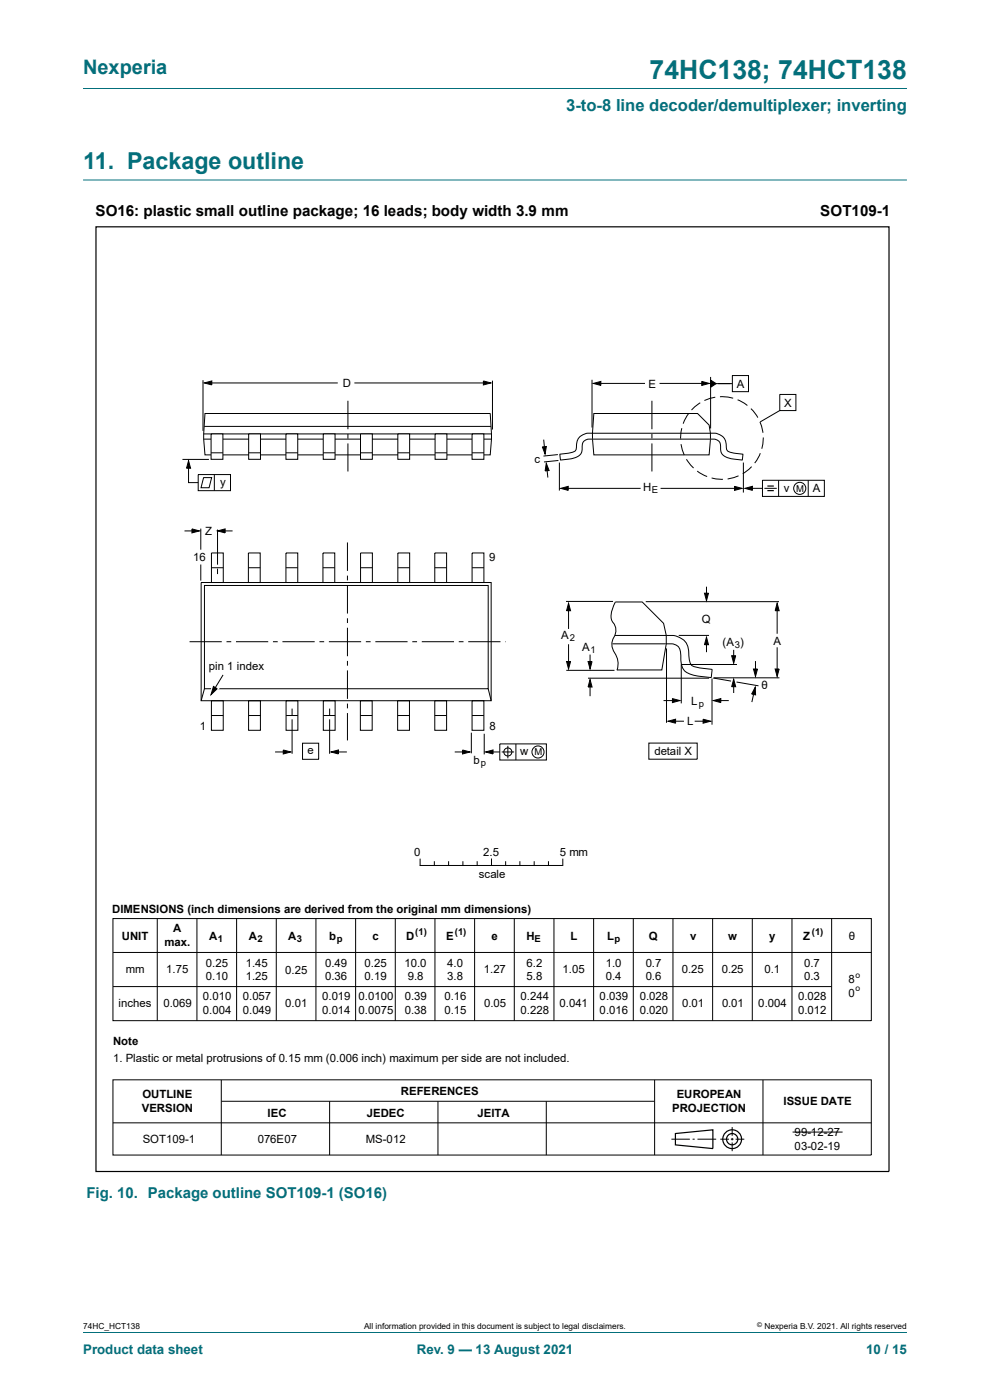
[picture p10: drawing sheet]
<svg xmlns="http://www.w3.org/2000/svg" width="210mm" height="297mm" viewBox="0 0 210 297" stroke-linecap="round" stroke-linejoin="round" font-family="sans-serif">
<path d="M17.6 18.8h174.8M17.6 38.2h174.8" fill="none" stroke="#036f7b" stroke-width=".21"/>
<path d="M43.2 93.2h61.1z" fill="#fff"/>
<g fill="none" stroke="#000" stroke-width=".21">
<path d="M150.7 80v10.9M155.3 79.7h3.5v3.4h-3.5zM43.1 80.7v10.7M43.2 93.2h61.1M43.2 92.1h61.1M43.3 90.5h60.8M43.3 81.2l1.6-.4v.9zM43.5 87.7h60.5l.3 4.4-.3 4.4h-60.5l-.3-3.3zM44.3 81.2h27.3M73.8 85v6.1M73.8 92.1v1M73.8 94.1v5.9"/>
<path d="M75.2 81.2h28.1M102.5 80.8l1.6 .4-1.6 .5zM104.5 80.8v10.3M115 94.8l.9-.1-.3 1.6zM115.3 93.3l.3 2.5M115.9 98.3l.6 1.5-.9 .1zM115.9 98.8l.3 2.5M118.3 96.4l-3 .4M118.5 97.7l-3.1 .3M118.7 98.1v6M125.6 80.6v10.1M125.7 93.2a1.7 1.7 0 0 0-2.2 1.8 2.03 2.03 0 0 1-1.9 2.2l-2.7 .4-.1-1.2 .4-.1a4.7 4.7 0 0 0 2.9-.8l.2-.9a2.8 2.8 0 0 1 3.4-2.7h24.9a2.9 2.9 0 0 1 3.5 3.3 1.57 1.57 0 0 0 1.6 .9l1.9 .3-.1 1.1-.3 .1a5.5 5.5 0 0 1-4.1-1.4l-.2-1.2a1.67 1.67 0 0 0-2.2-1.8"/>
<path d="M125.9 81.3l1.6-.4v.9zM126 87.7h22l2.4 2.5 .3 1.7v1.3l-.3 3.3h-24.4l-.3-4.6zM126.6 81.3h10.2M138.3 85v6.1M138.3 92.1v1M138.3 94.1v5.9M139.9 81.3h9.7M144.5 94.2l.6 2.3M144.6 90.8l-.2 2.4M145.6 97.4l1.5 1.9M146.1 87.8l-1.2 2.1M147.9 99.9l2.1 1.2"/>
<path d="M148.5 85.4l-1.8 1.6M148.9 80.9l1.5 .4-1.5 .5zM150.7 80.6l1.2 .8-1.2 .8zM151.3 81.4h4M151.7 84.3l-2.3 .7M152.7 84.2h1.7l1.1 .3M156.5 84.8l2 1.2M157.7 98.1v6.4M159.3 86.7l1.5 1.9M159.4 99l-1.9 1.5M161.2 89.5l.6 2.3M161.3 96.1l-1.2 2.1"/>
<path d="M161.9 92.8l-.3 2.4M165.4 83.7h3.4v3.4h-3.4zM165.4 87.1l-4.1 2.4M39.1 112.6h2.6M40.7 112.2l1.6 .4-1.6 .5zM42.6 112.1v4.5M44.9 117.3h2.5v6.3h-2.5zM46.1 112.3v7.5M46.2 112.6l1.6-.4v.9zM46.8 112.6h2.5M52.7 117.3h2.5v6.3h-2.5zM60.7 117.3h2.5v6.3h-2.5z"/>
<path d="M68.5 117.3h2.5v6.3h-2.5zM73.7 115.1v6M76.5 117.3h2.5v6.3h-2.5zM84.4 117.3h2.5v6.3h-2.5zM92.2 117.3h2.5v6.3h-2.5zM100.1 117.3h2.5v6.3h-2.5zM118.9 103.6l1.6-.4v.8zM119.7 103.6h16.2M140.1 103.6h16.3M151 101.4l2.3 .3M155.8 103.2l1.6 .4-1.6 .4zM156.7 100.9l-2.4 .7"/>
<path d="M158 103.6l1.6-.4v.8zM158.9 103.6h2.8M161.7 101.9h13.2v3.4h-13.2zM162.1 103.6h2.7M165.2 101.9v3.4M171.4 101.9v3.4M40.2 136.1h6.8M42.7 123.6h61.5v25.1h-61.5zM43.4 124.2h60.2v21.9h-60.2zM44.9 120.4h2.5M46.1 120.6v1.2M48 136.1h1.1"/>
<path d="M50.1 136.1h6.8M52.7 120.4h2.5M57.9 136.1h1M59.9 136.1h6.8M60.7 120.4h2.5M67.8 136.1h1M68.5 120.4h2.5M69.8 136.1h6.8M73.7 122.1v1M73.7 124.1v6.1M73.7 131.2v1M73.7 133.2v6"/>
<path d="M76.5 120.4h2.5M77.6 136.1h1M79.6 136.1h6.9M84.4 120.4h2.5M87.5 136.1h1M89.5 136.1h6.8M92.2 120.4h2.5M97.3 136.1h1M99.3 136.1h6.9M100.1 120.4h2.5M107.2 136.1h.1M120.1 127.6h9.9"/>
<path d="M120.6 128l.4 1.6h-.8zM120.6 128.5v4.9M120.6 136.7v4.5M125.2 138.9v2.5M130.4 134.8h10.9a4.3 4.3 0 0 1 4.5 2l.3 1.1 .1 1.9a1.69 1.69 0 0 0 1.8 1.8l3 .4-.1 1.6a12 12 0 0 1-5.5-1.1 3.5 3.5 0 0 1-1-2.9 2.51 2.51 0 0 0-1-2.7l-.6-.3h-1.5M137 127.6h28.2M141.4 137.6v15.7M144 134.8h6.4M149.4 125.8h.9l-.4 1.6zM149.9 135.2l.4 1.6h-.9zM149.9 124.5v2.3M149.9 135.8v2.6"/>
<path d="M155.2 139.1h.9l-.5 1.6zM155.6 137.9v1.9M164.8 128l.5 1.6h-.9zM164.8 128.8v5.6M164.8 137.3v5.3M43.4 146.1l-.7 2.6M44.8 148.7h2.6v6.2h-2.6zM44.8 151.8h2.6M52.7 148.7h2.5v6.2h-2.5zM52.8 151.8h2.5M58.4 159.5h2.5M60.1 159.1l1.6 .4-1.6 .5z"/>
<path d="M60.7 148.7h2.5v6.2h-2.5zM60.7 151.8h2.5M62 150.3v1.4M62 152.6v7.3M64.2 157.7h3.4v3.4h-3.4zM68.6 148.7h2.5v6.2h-2.5zM68.6 151.8h2.5M69.9 150.3v1.4M69.9 152.6v7.3M70.2 159.5l1.6-.4v.9zM71 159.5h2.6M73.7 140.2v1"/>
<path d="M73.7 142.2v6.1M73.7 149.3v1M73.7 151.3v5.8M76.4 148.7h2.5v6.2h-2.5zM76.4 151.8h2.5M84.3 148.7h2.6v6.2h-2.6zM84.3 151.8h2.6M92.2 148.7h2.5v6.2h-2.5zM92.2 151.8h2.5M96.5 159.5h2.5M98.1 159.1l1.6 .4-1.6 .5zM100 155.4v4.4"/>
<path d="M100.1 148.7h2.5v6.2h-2.5zM100.1 151.8h2.5M102.7 155.7v4.3M103 159.5l1.6-.4v.9zM103.6 146.1l.6 2.6M103.9 159.5h2.1M106 157.8h9.9v3.4h-9.9zM106.4 159.5h2.6M107.7 158.2v2.7M109.4 157.8v3.4M120.1 142.2h10.2M120.2 140.3h.8l-.4 1.6z"/>
<path d="M124.7 143.9h25.7M124.7 140.3h.9l-.4 1.6zM125.2 144.2l.4 1.5h-.9zM125.2 145.1v2.6M130.8 142.1h9.6l.9-5.5v-1.8l-.5-2.6-4.6-4.5h-5.7a4.9 4.9 0 0 0-.7 4 3 3 0 0 1 .2 4 3.5 3.5 0 0 0 .7 3.4 4 4 0 0 1 .2 3.1M137.6 157.6h10.3v3.5h-10.3zM140.8 148.6h2.3M141.7 153l1.6-.4v.8zM142.5 153h2.6M142.6 148.2l1.6 .4-1.6 .5zM144.5 141v8.2M144.6 141h11.7"/>
<path d="M147.4 153h2.5M149.1 152.6l1.6 .4-1.6 .4zM151 143.9v9.8M151.3 143.8l3.8 .7M151.3 148.6l1.6-.4v.9zM151.5 143.8h13.8M152.2 148.6h2.4M155.6 144.1l.5 1.6h-.9zM155.6 145.1v1.9M156.2 144.7l4.7 .8M159.8 141.9h.9l-.4 1.6zM160.1 146.4l-.6 2.5"/>
<path d="M160.2 145.8l.1 1.6-.9-.2zM160.3 140.2v2.6M164.4 141.9h.9l-.5 1.6z"/>
<circle cx="169.6" cy="103.6" r="1.28"/>
<circle cx="107.7" cy="159.5" r=".85"/>
<circle cx="114.1" cy="159.5" r="1.28"/>
</g>
<g fill="#000">
<path d="M43.3 81.2l1.6-.4v.9zM102.5 80.8l1.6 .4-1.6 .5zM115 94.8l.9-.1-.3 1.6zM115.9 98.3l.6 1.5-.9 .1zM125.9 81.3l1.6-.4v.9zM148.9 80.9l1.5 .4-1.5 .5zM150.7 80.6l1.2 .8-1.2 .8zM40.7 112.2l1.6 .4-1.6 .5zM46.2 112.6l1.6-.4v.9zM118.9 103.6l1.6-.4v.8zM155.8 103.2l1.6 .4-1.6 .4zM158 103.6l1.6-.4v.8z"/>
<path d="M120.6 128l.4 1.6h-.8zM149.9 135.2l.4 1.6h-.9zM149.4 125.8h.9l-.4 1.6zM155.2 139.1h.9l-.5 1.6zM164.8 128l.5 1.6h-.9zM60.1 159.1l1.6 .4-1.6 .5zM70.2 159.5l1.6-.4v.9zM98.1 159.1l1.6 .4-1.6 .5zM103 159.5l1.6-.4v.9zM120.2 140.3h.8l-.4 1.6zM125.2 144.2l.4 1.5h-.9zM124.7 140.3h.9l-.4 1.6z"/>
<path d="M142.6 148.2l1.6 .4-1.6 .5zM141.7 153l1.6-.4v.8zM149.1 152.6l1.6 .4-1.6 .4zM151.3 148.6l1.6-.4v.9zM155.6 144.1l.5 1.6h-.9zM160.2 145.8l.1 1.6-.9-.2zM159.8 141.9h.9l-.4 1.6zM164.4 141.9h.9l-.5 1.6z"/>
</g>
<path d="M162.8 103.1h1.3M162.8 104.1h1.3" fill="none" stroke="#000" stroke-width=".25"/>
<path d="M68.6 92.1h2.5v5.3h-2.5z" fill="#fff"/>
<path d="M68.6 92.1h2.5v5.3h-2.5zM68.6 96.1h2.5" fill="none" stroke="#000" stroke-width=".21"/>
<path d="M60.7 92.1h2.5v5.3h-2.5z" fill="#fff"/>
<path d="M60.7 92.1h2.5v5.3h-2.5zM60.7 96.1h2.5" fill="none" stroke="#000" stroke-width=".21"/>
<path d="M52.7 92.1h2.6v5.3h-2.6z" fill="#fff"/>
<path d="M52.7 92.1h2.6v5.3h-2.6zM52.7 96.1h2.6" fill="none" stroke="#000" stroke-width=".21"/>
<path d="M44.8 92.1h2.5v5.3h-2.5z" fill="#fff"/>
<path d="M44.8 92.1h2.5v5.3h-2.5zM44.8 96.1h2.5" fill="none" stroke="#000" stroke-width=".21"/>
<path d="M92.3 92.1h2.5v5.3h-2.5z" fill="#fff"/>
<path d="M92.3 92.1h2.5v5.3h-2.5z" fill="none" stroke="#000" stroke-width=".21"/>
<path d="M76.5 92.1h2.5v5.3h-2.5z" fill="#fff"/>
<path d="M76.5 92.1h2.5v5.3h-2.5z" fill="none" stroke="#000" stroke-width=".21"/>
<path d="M84.4 92.1h2.5v5.3h-2.5z" fill="#fff"/>
<path d="M84.4 92.1h2.5v5.3h-2.5zM84.4 96.1h2.5" fill="none" stroke="#000" stroke-width=".21"/>
<path d="M100.1 92.1h2.5v5.3h-2.5z" fill="#fff"/>
<path d="M38.7 97.5h5.6M40 97.7l.4 1.6h-.8zM40 98.4v4h2M76.5 96.1h2.5M92.3 96.1h2.5M100.1 92.1h2.5v5.3h-2.5zM100.1 96.1h2.5M42 100.7h6.9v3.4h-6.9zM43.2 101.3h1.7l-.5 2.2h-1.8zM45.5 100.7v3.4" fill="none" stroke="#000" stroke-width=".21"/>
<path d="M40 97.7l.4 1.6h-.8z" fill="#000"/>
<path d="M44.9 145.1l1.7 .9-2.1 1.8z" fill="#fff"/>
<g fill="none" stroke="#000" stroke-width=".21">
<path d="M42.6 119.8v3.4M45.3 145.6l.8 .5-1.3 1.3zM47.3 143.2l-2.5 4.2M24 194.9h160.8v21.6h-160.8zM33.4 194.9v21.6M41.8 194.9v21.6M50.2 194.9v21.6M58.6 194.9v21.6M67 194.9v21.6M75.4 194.9v21.6M83.8 194.9v21.6M89.1 182.3v1.3"/>
<path d="M89.2 183.6h30.1M92.1 182.8v.8M92.3 194.9v21.6M95.2 182.8v.8M98.2 182.8v.8M100.7 194.9v21.6M101.2 182.8v.8M104.3 182.2v1.4M107.3 182.8v.8M109.1 194.9v21.6M110.3 182.8v.8M113.3 182.8v.8"/>
<path d="M116.3 182.8v.8M117.5 194.9v21.6M119.4 182.3v1.3M125.9 194.9v21.6M134.3 194.9v21.6M142.7 194.9v21.6M151.2 194.9v21.6M159.6 194.9v21.6M168 194.9v21.6M176.4 194.9v21.6M24 209.3h152.4M24 202.1h160.8"/>
<path d="M24 229.1h160.8v15.9h-160.8zM24 238.2h160.8M46.9 229.1v15.9M47 233.6h91.8M69.9 233.6v11.4M92.9 233.6v11.4M115.9 233.6v11.4M138.9 229.1v15.9M155.3 239.1v1.8M161.8 229.1v15.9M142.4 241.7h3.9M146.9 241.7h.5"/>
<path d="M147.9 241.7h4M152.8 241.7h1.8M155 241.7h.6M155.3 241.4v.5M155.3 242.4v1.8M156 241.7h1.9M168.1 240.2h10.6"/>
</g>
<path d="M45.3 145.6l.8 .5-1.3 1.3z" fill="#000"/>
<g fill="none" stroke="#000" stroke-width=".25">
<path d="M143.3 240.5l7.9-.8v4l-7.9-.8z"/>
<circle cx="155.3" cy="241.7" r="1.99"/>
<circle cx="155.3" cy="241.7" r="1.2"/>
</g>
<path d="M125.7 93.2h25z" fill="#fff"/>
<path d="M125.7 93.2h25" fill="none" stroke="#000" stroke-width=".21"/>
<path d="M129.9 136.6h11.4z" fill="#fff"/>
<path d="M129.9 136.6h11.4" fill="none" stroke="#000" stroke-width=".21"/>
<path d="M20.4 48.1h168.2v200.4h-168.2z" fill="none" stroke="#000" stroke-width=".25"/>
<path d="M17.6 282.6h174.8" fill="none" stroke="#036f7b" stroke-width=".21"/>
<text font-size="5.6" fill="#036f7b" x="137.8" y="16.8">74HC138; 74HCT138</text>
<text font-size="4.9" fill="#036f7b" x="17.6" y="35.9">11. Package outline</text>
<text font-size="4.2" fill="#036f7b" x="17.6" y="15.6">Nexperia</text>
<text font-size="3.5" fill="#036f7b" x="120.1" y="23.7">3-to-8 line decoder/demultiplexer; inverting</text>
<g font-size="3.2">
<text x="20.3" y="45.7">SO16: plastic small outline package; 16 leads; body width 3.9 mm</text>
<text x="174" y="45.8">SOT109-1</text>
</g>
<text font-size="3.2" fill="#036f7b" x="18.3" y="254.2">Fig. 10. Package outline SOT109-1 (SO16)</text>
<g font-size="2.8" fill="#036f7b">
<text x="17.6" y="287.2">Product data sheet</text>
<text x="88.4" y="287.2">Rev. 9 — 13 August 2021</text>
<text x="183.7" y="287.2">10 / 15</text>
</g>
<g font-size="2.4">
<text x="72.7" y="82.1">D</text>
<text x="137.5" y="82.2">E</text>
<text x="156.3" y="82.2">A</text>
<text x="166.3" y="86.2">X</text>
<text x="113.4" y="98.2">c</text>
<text x="46.7" y="103.1">y</text>
<text x="136.5" y="104.2">H</text>
<text x="166.2" y="104.3">v</text>
<text x="172.4" y="104.5">A</text>
<text x="43.5" y="113.4">Z</text>
<text x="41" y="118.9">16</text>
<text x="103.8" y="119">9</text>
<text x="119.1" y="135.5">A</text>
<text x="148.9" y="132.2">Q</text>
<text x="153.3" y="137.1">(A )</text>
<text x="164.1" y="136.9">A</text>
<text x="44.3" y="142.1">pin 1 index</text>
<text x="123.5" y="138.2">A</text>
<text x="146.6" y="149.6">L</text>
<text x="161.5" y="146.1">θ</text>
<text x="42.4" y="154.8">1</text>
<text x="103.8" y="154.8">8</text>
<text x="145.7" y="153.9">L</text>
<text x="65.2" y="160">e</text>
<text x="110.4" y="160.2">w</text>
<text x="138.8" y="160.2">detail X</text>
<text x="100.5" y="162.1">b</text>
<text x="87.9" y="181.5">0</text>
<text x="102.5" y="181.5">2.5</text>
<text x="118.7" y="181.5">5 mm</text>
<text x="101.6" y="186.3">scale</text>
<text x="23.8" y="193.7">DIMENSIONS (inch dimensions are derived from the original mm dimensions)</text>
<text x="36.8" y="197.6">A</text>
<text x="25.8" y="199.3">UNIT</text>
<text x="34.9" y="200.6">max.</text>
<text x="44.4" y="199.3">A</text>
<text x="52.8" y="199.3">A</text>
<text x="61.2" y="199.3">A</text>
<text x="69.8" y="199.3">b</text>
<text x="79" y="199.3">c</text>
<text x="86.2" y="199.3">D</text>
<text x="94.6" y="199.3">E</text>
<text x="104.3" y="199.3">e</text>
<text x="111.7" y="199.3">H</text>
<text x="121" y="199.3">L</text>
<text x="128.8" y="199.3">L</text>
<text x="137.7" y="199.3">Q</text>
<text x="146.4" y="199.3">v</text>
<text x="154.5" y="199.3">w</text>
<text x="163.1" y="199.3">y</text>
<text x="170.4" y="199.3">Z</text>
<text x="180" y="199.3">θ</text>
<text x="26.7" y="206.3">mm</text>
<text x="35.2" y="206.5">1.75</text>
<text x="43.7" y="205.1">0.25</text>
<text x="43.7" y="208">0.10</text>
<text x="52.1" y="205.1">1.45</text>
<text x="52.1" y="208">1.25</text>
<text x="60.5" y="206.6">0.25</text>
<text x="69" y="205.1">0.49</text>
<text x="69" y="208">0.36</text>
<text x="77.3" y="205.1">0.25</text>
<text x="77.3" y="208">0.19</text>
<text x="85.8" y="205.1">10.0</text>
<text x="86.5" y="208">9.8</text>
<text x="94.9" y="205.1">4.0</text>
<text x="94.9" y="208">3.8</text>
<text x="102.6" y="206.5">1.27</text>
<text x="111.7" y="205.1">6.2</text>
<text x="111.7" y="208">5.8</text>
<text x="119.3" y="206.5">1.05</text>
<text x="128.5" y="205.1">1.0</text>
<text x="128.5" y="208">0.4</text>
<text x="137" y="205.1">0.7</text>
<text x="137" y="208">0.6</text>
<text x="144.7" y="206.5">0.25</text>
<text x="153.1" y="206.5">0.25</text>
<text x="162.2" y="206.5">0.1</text>
<text x="170.6" y="205.1">0.7</text>
<text x="170.6" y="208">0.3</text>
<text x="180" y="208.6">8</text>
<text x="25.1" y="213.6">inches</text>
<text x="34.7" y="213.6">0.069</text>
<text x="43.1" y="212.2">0.010</text>
<text x="43.1" y="215.1">0.004</text>
<text x="51.5" y="212.2">0.057</text>
<text x="51.5" y="215.1">0.049</text>
<text x="60.5" y="213.7">0.01</text>
<text x="68.3" y="212.2">0.019</text>
<text x="68.3" y="215.1">0.014</text>
<text x="76.1" y="212.1">0.0100</text>
<text x="76.1" y="215.1">0.0075</text>
<text x="85.9" y="212.2">0.39</text>
<text x="85.9" y="215.1">0.38</text>
<text x="94.3" y="212.2">0.16</text>
<text x="94.3" y="215.1">0.15</text>
<text x="102.7" y="213.6">0.05</text>
<text x="110.4" y="212.2">0.244</text>
<text x="110.4" y="215.1">0.228</text>
<text x="118.7" y="213.6">0.041</text>
<text x="127.2" y="212.2">0.039</text>
<text x="127.2" y="215.1">0.016</text>
<text x="135.7" y="212.2">0.028</text>
<text x="135.7" y="215.1">0.020</text>
<text x="144.7" y="213.6">0.01</text>
<text x="153.2" y="213.6">0.01</text>
<text x="160.8" y="213.6">0.004</text>
<text x="169.3" y="212.2">0.028</text>
<text x="169.3" y="215.1">0.012</text>
<text x="180" y="211.5">0</text>
<text x="24" y="221.8">Note</text>
<text x="24" y="225.4">1. Plastic or metal protrusions of 0.15 mm (0.006 inch) maximum per side are not included.</text>
<text x="30.2" y="233">OUTLINE</text>
<text x="85" y="232.3">REFERENCES</text>
<text x="143.6" y="233">EUROPEAN</text>
<text x="30.1" y="235.9">VERSION</text>
<text x="56.8" y="236.9">IEC</text>
<text x="77.8" y="236.9">JEDEC</text>
<text x="101.3" y="236.9">JEITA</text>
<text x="142.6" y="235.9">PROJECTION</text>
<text x="166.2" y="234.5">ISSUE DATE</text>
<text x="30.3" y="242.5">SOT109-1</text>
<text x="54.7" y="242.5">076E07</text>
<text x="77.6" y="242.5">MS-012</text>
<text x="168.5" y="240.9">99-12-27</text>
<text x="168.5" y="243.9">03-02-19</text>
</g>
<g font-size="2">
<text x="138.2" y="104.7">E</text>
<text x="168.9" y="104.3">M</text>
<text x="120.8" y="136">2</text>
<text x="155.9" y="137.6">3</text>
<text x="125.3" y="138.6">1</text>
<text x="148.2" y="150.1">p</text>
<text x="113.3" y="160.2">M</text>
<text x="102" y="162.6">p</text>
<text x="46.2" y="199.8">1</text>
<text x="54.6" y="199.8">2</text>
<text x="63" y="199.8">3</text>
<text x="71.4" y="199.8">p</text>
<text x="88.1" y="198.4">(1)</text>
<text x="96.5" y="198.4">(1)</text>
<text x="113.4" y="199.8">E</text>
<text x="130.4" y="199.8">p</text>
<text x="172.2" y="198.4">(1)</text>
</g>
<g font-size="1.8">
<text x="181.5" y="207.4">o</text>
<text x="181.5" y="210.3">o</text>
<text x="17.6" y="282">74HC_HCT138</text>
<text x="77.2" y="282">All information provided in this document is subject to legal disclaimers.</text>
<text x="162.2" y="282">Nexperia B.V. 2021. All rights reserved</text>
</g>
<text font-size="1.4" x="160.6" y="281.6">©</text>
</svg>
